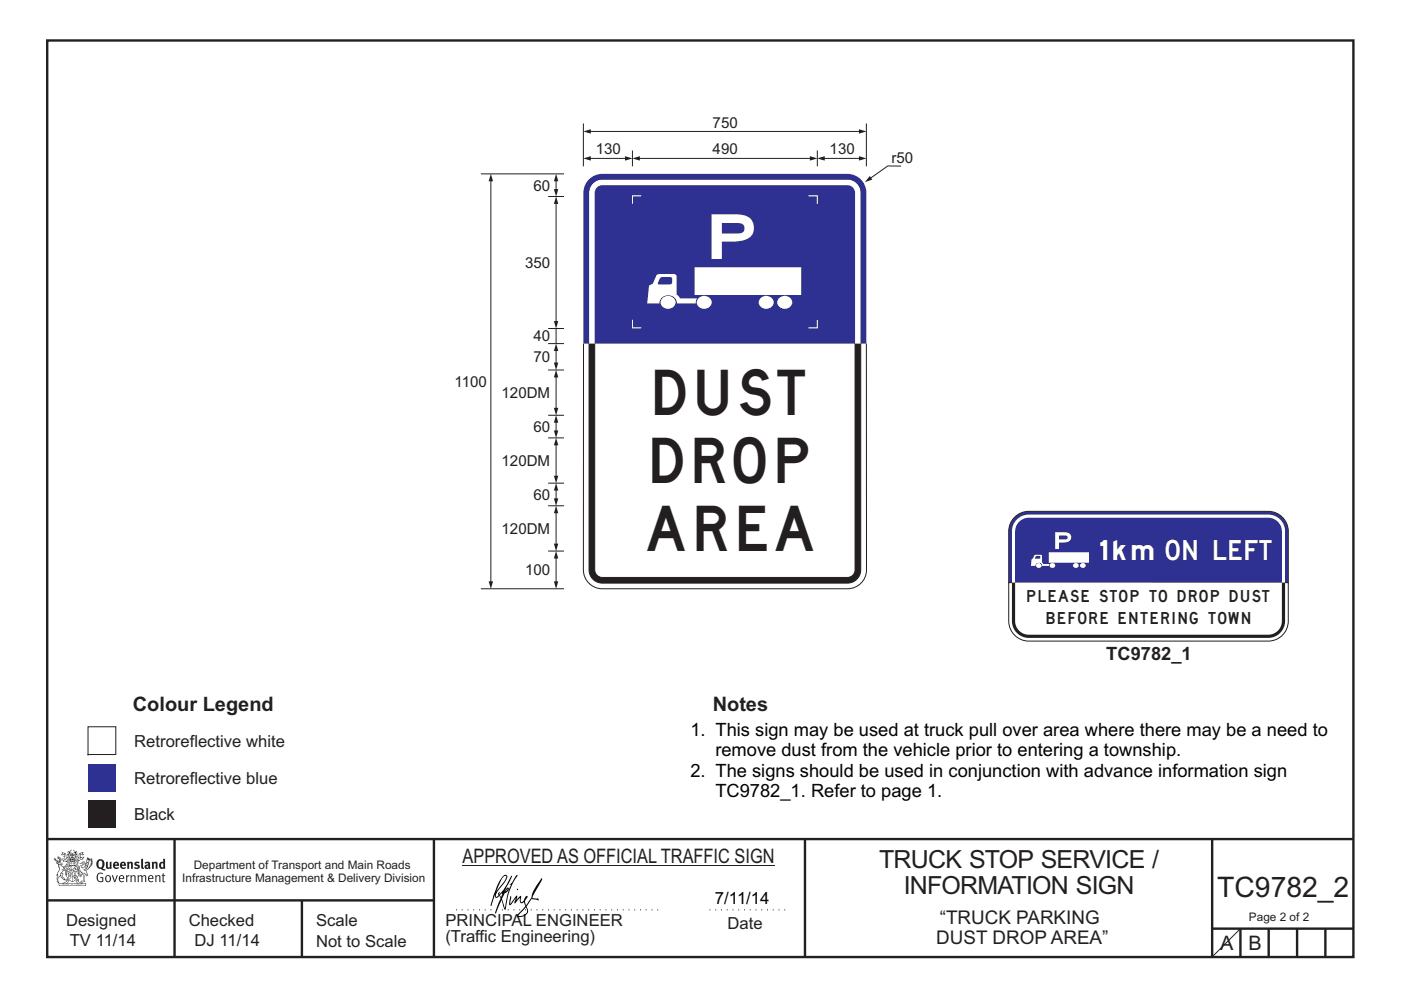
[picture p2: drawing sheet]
<svg xmlns="http://www.w3.org/2000/svg" width="297mm" height="210mm" viewBox="0 0 297 210" stroke-linecap="round" stroke-linejoin="round" font-family="sans-serif">
<g fill="none" stroke="#231f20" stroke-width=".51">
<path d="M10 8.6h276.9v194.4h-276.9zM10 178h277M37 178v25M92 178v25M170.7 177.9v25M257 178v25M10 191h82M64 191v12M257 197h30M263 197v6M269 197v6M275 197v6"/>
<path d="M281 197v6"/>
</g>
<path d="M96.7 193h43.3M150.4 193h16.9" fill="none" stroke="#231f20" stroke-width=".21" stroke-dasharray=".2 1" stroke-linecap="butt"/>
<path d="M98.1 183.5h66.1" fill="none" stroke="#231f20" stroke-width=".21"/>
<g fill="#231f20">
<path d="M21.1 182.6a.94 .94 0 0 0 .2 1.4 .84 .84 0 0 0 0-1.5zM20.7 182.5a.92 .92 0 0 1 1.2-.1 .92 .92 0 0 1 .2 1.2l-.3 .6 .6 .2-.1 .2-.6-.1a1.41 1.41 0 0 1-1.3-1.2z" fill-rule="evenodd"/>
<path d="M22.5 182.8l.4-.1v1.2l.1 .1 .3-.1v-1.1h.3l.1 1.4a1.26 1.26 0 0 1-1.2-.1z" fill-rule="evenodd"/>
<path d="M24.5 183.1l-.1 .3h.4l-.1-.3zM24.1 183a.66 .66 0 0 1 .9-.1 .66 .66 0 0 1 .2 .8h-.8v.2a.42 .42 0 0 0 .7 0l.1 .2a.79 .79 0 0 1-1.1 0 .79 .79 0 0 1 0-1.1z" fill-rule="evenodd"/>
<path d="M26 183.1l-.1 .3h.4l-.1-.3zM25.6 183a.66 .66 0 0 1 .9-.1 .66 .66 0 0 1 .2 .8h-.8v.2a.42 .42 0 0 0 .6 0l.2 .2a.79 .79 0 0 1-1.1 0 .79 .79 0 0 1 0-1.1z" fill-rule="evenodd"/>
<path d="M26.9 182.8l.4-.1v.2a.46 .46 0 0 1 .5-.1 .46 .46 0 0 1 .4 .4v1.1h-.4v-1l-.1-.2-.3 .1v1.1h-.4z" fill-rule="evenodd"/>
<path d="M28.6 183l.5-.3 .5 .2-.1 .2h-.5l-.1 .2a.56 .56 0 0 1 .7 .6 .56 .56 0 0 1-.8 .4l-.4-.1 .2-.3 .4 .1 .2-.1-.6-.4z" fill-rule="evenodd"/>
<path d="M29.9 182.2l.4-.1v1.8l.2 .4h-.3l-.2-.2z" fill-rule="evenodd"/>
<path d="M31.1 183.7v.3l.3-.1v-.3zM30.7 183a.67 .67 0 0 1 .6-.2 .67 .67 0 0 1 .5 .5l.1 .8-.2 .3-.2-.2a.5 .5 0 0 1-.7 0 .5 .5 0 0 1 0-.7l.6-.1v-.3l-.6 .1z" fill-rule="evenodd"/>
<path d="M32.2 182.8l.3-.1 .1 .2a.46 .46 0 0 1 .5-.1 .46 .46 0 0 1 .3 .4v1.1h-.4v-1l-.1-.2-.3 .1v1.1h-.4z" fill-rule="evenodd"/>
<path d="M34.3 183.1l-.1 .7 .2 .2 .2-.1v-.7zM34.6 182.1l.4 .1 .1 2.1-.4-.1a.71 .71 0 0 1-1-.6 .71 .71 0 0 1 .9-.7z" fill-rule="evenodd"/>
<path d="M20.8 185.3l.7-.2 .4 .2-.2 .1a.69 .69 0 0 0-.8 .1 .69 .69 0 0 0-.1 .9l.2 .4 .5 .1h.2v-.7h-.4l-.1-.2h.7v1a.96 .96 0 0 1-1.2-.1 .96 .96 0 0 1-.2-1.1z" fill-rule="evenodd"/>
<path d="M22.6 185.9a.57 .57 0 0 0-.1 .7 .57 .57 0 0 0 .6 .3 .7 .7 0 0 0-.2-1.1zM22.5 185.8a.69 .69 0 0 1 1.1 .6 .69 .69 0 0 1-1.1 .5 1.04 1.04 0 0 1 0-1.1z" fill-rule="evenodd"/>
<path d="M23.7 185.7l.2-.1 .4 1.3 .4-1.3h.3l-.6 1.5h-.2z" fill-rule="evenodd"/>
<path d="M25.6 185.8l-.2 .4h.7l-.2-.4zM25.4 185.8a.59 .59 0 0 1 .7-.1 .59 .59 0 0 1 .2 .7h-.9a.45 .45 0 0 0 .3 .5 .45 .45 0 0 0 .5-.1l.1 .1a.74 .74 0 0 1-1-.1 .74 .74 0 0 1 .1-1z" fill-rule="evenodd"/>
<path d="M26.7 185.7l.2-.1 .1 .2 .5-.2-.1 .3-.4 .2v1h-.2z" fill-rule="evenodd"/>
<path d="M27.6 185.7l.2-.1 .1 .2a.45 .45 0 0 1 .5-.2 .45 .45 0 0 1 .3 .4v1.1h-.2v-1.1l-.2-.2-.4 .2v1.1h-.2z" fill-rule="evenodd"/>
<path d="M29.1 185.7l.3-.1v.2l.4-.2 .4 .3 .3-.3a.37 .37 0 0 1 .5 .4v1.1h-.2v-1.1l-.2-.2-.4 .2v1.1h-.2v-1.1l-.2-.2-.4 .2v1.1h-.2z" fill-rule="evenodd"/>
<path d="M31.8 185.8l-.2 .4h.7l-.2-.4zM31.5 185.8a.59 .59 0 0 1 .8-.1 .59 .59 0 0 1 .2 .7h-.9a.45 .45 0 0 0 .3 .5 .45 .45 0 0 0 .5-.1l.1 .1a.74 .74 0 0 1-1-.1 .74 .74 0 0 1 0-1z" fill-rule="evenodd"/>
<path d="M32.9 185.7l.2-.1 .1 .2a.45 .45 0 0 1 .4-.2 .45 .45 0 0 1 .4 .4v1.1h-.2v-1.1l-.2-.2-.4 .2v1.1h-.3z" fill-rule="evenodd"/>
<path d="M34.5 185.3l.2-.1v.4h.4l-.1 .2h-.3v1v.1h.3l-.1 .2-.4-.1v-1.2h-.2v-.2h.2z" fill-rule="evenodd"/>
<path d="M13.2 180.9l.5 .1-.6 .3 .3-.3zM13.7 181.2l.3 .1 .1 1 .3-.5 .1 .5h-.2l-.1 .3-.7 .1v-.3l-.4-.1 .3-.1 .6 .2-.4-.7h.2zM13.2 180.7v.4l-.3 .2 .3 .1 .4-.2 .1 .4-.3 .2h.2l.2 .5-.4-.2-.4 .1 .5 .6 .2-.1 .8 .1-.6 .6 .2 .1 .6-.2-.1-.3 .3-.2h-.2l-.1 .4-.5 .2 .5-.7h-.5l.6-.2-.4 .1 .3-.3-.1-.6-.1-.1-.3 .5v-.2a.8 .8 0 0 0-.9-1.1z" fill-rule="evenodd"/>
<path d="M17 181.1l.5-.2-.3 .2 .4 .2zM16.8 181.2h.1l.1 .9 .3-.2 .4-.1-.3 .3v.2h-.4l-.3 .3-.1-.3-.3-.1 .1-.1-.1-.4 .4 .6 .1-.1zM16.3 181.5l-.1 .9 .4 .1h-.6l.6 .1-.2 .1h-.3l.4 .4h-.2v.3l-.5-.8 .5 1 .4-.6-.4-.2 .9-.5 .2 .1 .4-.5 .1-.2-.8 .2-.1-.7 .4 .2 .5-.2-.4-.2 .2-.2a.88 .88 0 0 0-1 1.2z" fill-rule="evenodd"/>
<path d="M15.5 182.9l.3 .2h-.2v.3v-.3h-.2l.2-.1z" fill-rule="evenodd"/>
<path d="M15.1 182.9l.2 .2h-.2v.3v-.3h-.2h.2z" fill-rule="evenodd"/>
<path d="M14.9 182.8h.9l.1 .7-.3 .1-.8-.1zM14.8 182.4l-.2 1.2h1.4l-.2-1.2-.1 .2h-.8z" fill-rule="evenodd"/>
<path d="M14.9 184.5v.2l.3-.1-.1-.2zM14.4 183.8l.2 .2-.3 .2v.5l.2 .1 .3-.1-.4-.4 .3 .1h.4l-.2-.4 .2-.2zM14.3 183.7h.9a.5 .5 0 0 0 .1 .8l-.3 .3a.47 .47 0 0 1-.7-.1 .47 .47 0 0 1 0-.6l.1-.1z" fill-rule="evenodd"/>
<path d="M15.6 184.2l.1-.1a.33 .33 0 0 1 .5-.2 .33 .33 0 0 1 .1 .5l-.3-.1 .2-.2h-.4l-.1 .1h.2l.1 .3h.3v.2h-.6l.1-.1-.3-.1zM15.5 184.2l-.1 .4h.2l-.1 .2h.9v-.2a.44 .44 0 0 0 0-.7 .44 .44 0 0 0-.7 .1z" fill-rule="evenodd"/>
<path d="M15.7 185.7l.4 .1zM15.9 185.2l.1 .4h-.2zM15.9 185.1l-.3 .7-.3 .2a.98 .98 0 0 1 1.1 .1z" fill-rule="evenodd"/>
<path d="M15.6 186l.3 .2v-.2h.2l-.2 .5v-.2l-.3 .1 .2-.2z" fill-rule="evenodd"/>
<path d="M15 185.3l.1 .1-.2 .3zM14.6 185.9h.4a.22 .22 0 0 1-.2 .3 .22 .22 0 0 1-.2-.3zM14.5 185.3l.2 .4zM14.6 185.8l.4 .1zM14.7 185.2l.2 .1-.1 .4zM14.4 185.2l.1 .5a.36 .36 0 0 0 0 .5 .36 .36 0 0 0 .5 0 .36 .36 0 0 0 .1-.5 .41 .41 0 0 0-.1-.5 .41 .41 0 0 0-.6 0z" fill-rule="evenodd"/>
<path d="M14.6 184.1l.2 .2z" fill-rule="evenodd"/>
<path d="M18.3 183.4l.1-.1v.4l-.5 .4z" fill-rule="evenodd"/>
<path d="M17.5 182.9l.2-.1 .3 .2-.7 .8-.1 .3 .3 .1a1.07 1.07 0 0 0 .7-.9l.4-.3v.2a1.36 1.36 0 0 1-1 1.3 1.32 1.32 0 0 0 1.2-1.6l.5-.7-.2 .5 .4-.2-.4 .4 .4-.2-.4 .4h.4l-.5 .2h.4l-.4 .2h.4l-.4 .1 .1 .1h-.2l.1 .2-.2 .1a.82 .82 0 0 1-1 .6l.3 .1 .5 .9-.3 .1-.2-.4-.4-.2 .1 1.8 .2 .1-.6 .2-.2-.2 .5-.1v-.2a2.24 2.24 0 0 0-.7-2.1v-.3a.69 .69 0 0 1 .6-.9l.1-.2zM16.6 184.5l.5 1.3 .1-.8 .2 .3-.3 .7-.4-.8h-.1l.1-.2zM18.5 182.2l.1 .3 .2-.2v.3l.2-.3v.2l-.8 .6zM16.8 183.2l.7-.1 .1 .2a.87 .87 0 0 0-.8 .6 .87 .87 0 0 0 .2 .9l.2 .4-.1 .5-.3-1.1-.2-.1-.1 .1 .1 .2-.2 .4 .3 .1 .2 .7h.3l.3-.6a1.62 1.62 0 0 1 .1 1.4h-.3l-.2 .3h.2l.1 .2 .2-.2h.5l-.2-.3-.1-1.5 .2 .1a.4 .4 0 0 0 .2 .3 .4 .4 0 0 0 .5 0l-.5-1 .8-.6 .1-.3h.3l-.1-.1 .3-.3h-.2l.2-.3-.1 .1 .1-.3-.1 .1 .1-.4h-.1l.1-.3v-.1l-.2 .2-.1-.4-.2 .4-.1-.4-.1 .2-.2-.3v.3l-.2-.4-.4 1.6a.58 .58 0 0 1-.8 .6l.7-.8v-.4h-.4z" fill-rule="evenodd"/>
<path d="M18.2 185.4l.3 .1z" fill-rule="evenodd"/>
<path d="M12.5 187.4h5.7l-.1 .4h-5.5zM13.5 187.4l.5-.3 .4-.4v.1l.1 .1-.3 .4zM14 186.6l.3-.1-.2 .3zM16.3 186.7l.4 .4 .5 .3h-.6l-.3-.3-.1-.2zM16.4 186.5l.2 .1-.1 .2zM12.4 187.4l.1 .5h5.7l.1-.5-.8-.1-.6-.2-.3-.2 .1-.5a.47 .47 0 0 0-.6 .4 .47 .47 0 0 0 .4 .6h-2.3a.47 .47 0 0 0 .4-.6 .47 .47 0 0 0-.6-.4l.1 .5-.3 .2-.6 .2z" fill-rule="evenodd"/>
<path d="M13.3 187.6v.1zM13.3 187.5l-.1 .3h.2z" fill-rule="evenodd"/>
<path d="M13.5 187.5l.1 .2 .1-.2v.2z" fill-rule="evenodd"/>
<path d="M13.9 187.5l.1 .2zM13.8 187.5v.3l.2-.1v-.1z" fill-rule="evenodd"/>
<path d="M14.2 187.6l.1 .1zM14.2 187.5l-.1 .3h.3z" fill-rule="evenodd"/>
<path d="M14.4 187.5h.2l.1 .3h-.3z" fill-rule="evenodd"/>
<path d="M15.1 187.6v.1zM15.1 187.5l-.1 .3h.2z" fill-rule="evenodd"/>
<path d="M15.3 187.5h.2l-.1 .3z" fill-rule="evenodd"/>
<path d="M15.8 187.5h.2l-.1 .3z" fill-rule="evenodd"/>
<path d="M16.1 187.5l.1 .3z" fill-rule="evenodd"/>
<path d="M16.3 187.5l.1 .2zM16.3 187.5v.3l.2-.1v-.1z" fill-rule="evenodd"/>
<path d="M16.6 187.5h.2v.3h-.2z" fill-rule="evenodd"/>
<path d="M16.9 187.5l.1 .3h-.1z" fill-rule="evenodd"/>
<path d="M17.1 187.5l.1 .3z" fill-rule="evenodd"/>
<path d="M17.3 187.5l.1 .3z" fill-rule="evenodd"/>
<path d="M14.9 182.1a.71 .71 0 0 1 .9 .1zM15.6 182.2l.2 .2zM15 182.2l.3 .1zM14.8 182.3l.1 .1zM15.2 181.9h.3zM15.2 181.3h.1v.2zM15.2 181h.2v.2zM15.3 181.6l.1 .2h-.2zM15.4 181.3l.1 .2zM15 181.3l.1 .1-.1 .1zM15.6 181.3h.1v.2zM14.4 180.6l-.3 .3 .5-.2v.4h-.3l-.1 .6 .2-.5 .3 .9v.4h1.2v-.4l.4-.9 .2 .3-.2-.5-.2 .1v-.4l.4 .2-.3-.4-.2 .3-.5-.6v.1a.41 .41 0 0 1 .3 .3 .41 .41 0 0 1-.1 .5l.1-.2a1 1 0 0 1 0 1.1l-.2-.1-.1-.3h.4l-.2-.2 .2-.3-.3 .1v-.4l-.3 .2-.2-.2 .1 .4-.4-.1 .1 .3-.1 .2h.4l-.1 .3-.3 .1a.93 .93 0 0 1 .1-1.1l.1 .3v-.4h-.2l.4-.6-.5 .5-.1-.2z" fill-rule="evenodd"/>
<path d="M12.4 183.4l.4 .1 .6 .5v.2a.83 .83 0 0 1 .6 1.2v-.2a.75 .75 0 0 0-1-.8l.4 .2-.6 .7-.1 .5a.95 .95 0 0 0-.3 1.3l-.1-.1a.77 .77 0 0 1 .1-1.1l-.1-.5-.1 .1 .2-.5a1.31 1.31 0 0 0 0-1.6zM13 185.2l.3 .1-.1 .8 .5 .4-.2-.1a.68 .68 0 0 1-.6-.8zM12.1 183a.68 .68 0 0 1 1 .3l-.5 .1-.1-.3zM11.4 182.1a1.19 1.19 0 0 0 1 .8h-.5l.4 .4 .1 .6a.9 .9 0 0 1-.2 1.2l-.3 .5h.3v.2a1.04 1.04 0 0 0-.1 1.2l.2 .3 .3-.1-.1-.1a.8 .8 0 0 1 .2-1.2l.1-.2a.89 .89 0 0 0 1.1 .9l-.6-.6 .1-.8-.3-.1 .4-.5 .4 .3 .1 .8a1.01 1.01 0 0 0-.3-1.4l.3-.6-.4 .4a.41 .41 0 0 1 .4-.5h-.1l-.5 .2-.5-.4h.3a.5 .5 0 0 0-.5-.5l.3-.4-.3 .2 .3-.4-.1-.3-.1 .4-.1-.6-.1 .3-.1-.5-.1 .3-.3-.2 .3 .3-.3-.1a.62 .62 0 0 1 .5 .9l-.1-.4v.4l-.3-.1v-.4l-.1 .3-.1-.3-.1 .2-.1-.5-.1 .3-.1-.4v.4z" fill-rule="evenodd"/>
<path d="M12.6 183.1l.1-.1 .2 .2z" fill-rule="evenodd"/>
<path d="M14 183.6h2.7v1l-.1-.9h-2.5v1.2h2.5v-.3v.6v-.2h-1.2v1.9a2.13 2.13 0 0 0 1.3-1.7 1.69 1.69 0 0 1-1.6 1.8l-.6-.4-.4-.6-.1-1.2v.6l.4 .8 .9 .7v-1.9h-1.2z" fill-rule="evenodd"/>
<circle cx="17.7" cy="182.9" r=".08"/>
</g>
<g fill="#000">
<path d="M107.5 188.6l.2-.1-.5 .6zM106.3 189.5l.3 .1-.3 .7-.3-.4zM106.8 185.9l.5-.1a9.3 9.3 0 0 1-2 3.2l-.1 .2 1-2.5zM106.5 185.9a14.7 14.7 0 0 0-2.2 5l-.3 1.1 .1 .2 .8-2.4a.42 .42 0 0 0 .2 .6 .42 .42 0 0 0 .6-.2l.2-.2 .2 .5-1.1 3.2h.2l1.1-2.8 .6 1.9 .2 .2 .2-.5a13.5 13.5 0 0 1 2-6.2l.4-.6-.1-.1-1.6 2.1 .4-.1a14.9 14.9 0 0 0-1.3 5.1l-.4-1.2a1.39 1.39 0 0 1 .2-1.8l.1-.2a.92 .92 0 0 0 .8-1.2 .75 .75 0 0 0-.7 .7l-.2 .2 1.6-3.4-.1-.1-.4 .7a10.5 10.5 0 0 1-2.2 3.3l.2-.4a.32 .32 0 0 0-.4 .1 .32 .32 0 0 0 .1 .5l-.5 .3a3.2 3.2 0 0 1 1.1-2.2l.5-.6a2.49 2.49 0 0 0 .7-1.7l-.3-.2z" fill-rule="evenodd"/>
<path d="M109.6 188.5l.3 .3h-.3z" fill-rule="evenodd"/>
<path d="M111.5 192.4a1.15 1.15 0 0 1 .1 1.3 1.15 1.15 0 0 1-1.2 .6h-.5zM108.1 190.1l-.2 1.6 .3 .3 1.2-1.5-.3 1.1 1.1-1.2a.94 .94 0 0 0 .4 1.2l.5-.3 .3 .9-1.2 1.3a.98 .98 0 0 0-.5 1 1.9 1.9 0 0 0 2.3-1.3l-.1-.3a1.02 1.02 0 0 1 .3-1.4l.5-.9 1.5 .3-.2-.5v.3l-1.1-.2v-.3l2-3.5 .1-.3-.1-.1-1.8 2.7a6.6 6.6 0 0 1-1.5 3l-.2-.2a1.01 1.01 0 0 1 .4-1.4l.1-.3-.3-.1-.3 .4-.2 .6-.5 .4-.2-.4 .1-.9-.2-.1-.8 .9 .2-.9-.1-.1-1.4 1.8 .2-1.4v-.2z" fill-rule="evenodd"/>
</g>
<path d="M123.7 26.2v9.1M124.5 33.6h8.8M134.1 31.9v3.4M263 197l-6 6" fill="none" stroke="#231f20" stroke-width=".21"/>
<g fill="#231f20">
<path d="M132.5 33.1l1.6 .5-1.6 .5z"/>
<path d="M123.7 33.6l1.6-.5v1z"/>
</g>
<path d="M134.9 33.6h37.6M173.3 31.9v3.4M183.7 26.2v9.1" fill="none" stroke="#231f20" stroke-width=".21"/>
<g fill="#231f20">
<path d="M134.1 33.6l1.6-.5v1z"/>
<path d="M171.7 33.1l1.6 .5-1.6 .5z"/>
</g>
<path d="M174.1 33.6h8.8" fill="none" stroke="#231f20" stroke-width=".21"/>
<g fill="#231f20">
<path d="M182.1 33.1l1.6 .5-1.6 .5z"/>
<path d="M173.3 33.6l1.6-.5v1z"/>
</g>
<path d="M191 35.2h-2.8l-4.1 2.9" fill="none" stroke="#231f20" stroke-width=".21"/>
<path d="M184.4 37.3l.5 .8-1.5 .5z" fill="#231f20"/>
<path d="M124.5 27.9h58.4" fill="none" stroke="#231f20" stroke-width=".21"/>
<g fill="#231f20">
<path d="M123.7 27.9l1.6-.5v.9z"/>
<path d="M182.1 27.4l1.6 .5-1.6 .4z"/>
</g>
<path d="M123.7 72.9v48a4 4 0 0 0 4 4h52a4 4 0 0 0 4-4v-48" fill="none" stroke="#231f20" stroke-width=".21"/>
<path d="M125.9 38.7l1.2-.5 .6-.1h52a2.81 2.81 0 0 1 2.8 2.8v80a2.81 2.81 0 0 1-2.8 2.8h-52a2.81 2.81 0 0 1-2.8-2.8v-80a2.8 2.8 0 0 1 1-2.2z" fill-rule="evenodd" fill="#231f20" stroke="#231f20" stroke-width=".21"/>
<path d="M126.7 39.6l1-.3h52a1.61 1.61 0 0 1 1.6 1.6v80a1.61 1.61 0 0 1-1.6 1.6h-52a1.61 1.61 0 0 1-1.6-1.6v-80l.1-.5z" fill-rule="evenodd" fill="#fff" stroke="#231f20" stroke-width=".21"/>
<path d="M126.7 39.6l1-.3h52a1.61 1.61 0 0 1 1.6 1.6v32h-55.2v-32l.1-.5z" fill-rule="evenodd" fill="#2e3092"/>
<path d="M125.5 39.1a2.8 2.8 0 0 1 2.2-1h52a2.81 2.81 0 0 1 2.8 2.8v32h-1.2v-32a1.61 1.61 0 0 0-1.6-1.6h-52a1.61 1.61 0 0 0-1.6 1.6v32h-1.2v-32l.1-.7z" fill-rule="evenodd" fill="#fff"/>
<path d="M124.9 38.1a4 4 0 0 1 2.8-1.2h52a4 4 0 0 1 4 4v32h-1.2v-32a2.81 2.81 0 0 0-2.8-2.8h-52a2.81 2.81 0 0 0-2.8 2.8v32h-1.2v-32a4 4 0 0 1 1.2-2.8z" fill-rule="evenodd" fill="#2e3092"/>
<path d="M150.9 45.5h5a3.5 3.5 0 0 1 3.7 1.7 2.7 2.7 0 0 1-2.1 3.8l-1.5 .2h-3v3.7h-2.1zM153 47.3v2.2h3.3a1.16 1.16 0 0 0 1.5-1.1 1.16 1.16 0 0 0-1.5-1.1zM148 63.3a1.43 1.43 0 0 0 .1 1.8 1.43 1.43 0 0 0 1.7 .3 1.36 1.36 0 0 0 1.1-1.6 1.36 1.36 0 0 0-1.6-1h-.5zM140.4 63.3a1.43 1.43 0 0 0 0 1.8 1.43 1.43 0 0 0 1.7 .3 1.36 1.36 0 0 0 1.1-1.6 1.36 1.36 0 0 0-1.6-1h-.5zM161.2 63.3a1.43 1.43 0 0 0 .1 1.8 1.43 1.43 0 0 0 1.7 .3 1.36 1.36 0 0 0 1-1.6 1.36 1.36 0 0 0-1.5-1h-.6zM165.1 63.3a1.43 1.43 0 0 0 .1 1.8 1.43 1.43 0 0 0 1.7 .3 1.36 1.36 0 0 0 1-1.6 1.36 1.36 0 0 0-1.5-1h-.5zM147.3 56.7v5.9h22.6v-5.9zM139.3 58.3l.7-.2 3.1 .1 .3 .3v4l.8 .8h3.6l-.3 .5v.6h-4a1.87 1.87 0 0 0-1.8-1.8 1.87 1.87 0 0 0-1.9 1.8h-2.6l.4-3.7 .7-.5zM139.9 59l.6-.2h1.8l.2 .3-.1 1.1-.4 .1h-2.4l-.1-.2z" fill-rule="evenodd" fill="#fff"/>
<path d="M136 41.5h-1.9v1.7M171.4 41.5h1.9v1.7M134.1 67.8v1.7h1.9M173.3 67.8v1.7h-1.9" fill="none" stroke="#fff" stroke-width=".21"/>
<path d="M117.9 117.7v6.3" fill="none" stroke="#231f20" stroke-width=".21"/>
<g fill="#231f20">
<path d="M117.4 123.3h1l-.5 1.6z"/>
<path d="M117.9 116.9l.5 1.6h-1z"/>
</g>
<path d="M116.2 116.9h3.4M117.9 108.1v7.9M102 124.9h17.6" fill="none" stroke="#231f20" stroke-width=".21"/>
<g fill="#231f20">
<path d="M117.9 107.3l.5 1.6h-1z"/>
<path d="M117.4 115.3h1l-.5 1.6z"/>
</g>
<path d="M117.9 103.3v3.1" fill="none" stroke="#231f20" stroke-width=".21"/>
<g fill="#231f20">
<path d="M117.4 105.7h1l-.5 1.6z"/>
<path d="M117.9 102.5l.5 1.6h-1z"/>
</g>
<path d="M117.9 93.7v7.9" fill="none" stroke="#231f20" stroke-width=".21"/>
<g fill="#231f20">
<path d="M117.9 92.9l.5 1.6h-1z"/>
<path d="M117.4 100.9h1l-.5 1.6z"/>
</g>
<path d="M117.9 88.9v3.1" fill="none" stroke="#231f20" stroke-width=".21"/>
<g fill="#231f20">
<path d="M117.4 91.3h1l-.5 1.6z"/>
<path d="M117.9 88.1l.5 1.6h-1z"/>
</g>
<path d="M117.9 79.3v7.9" fill="none" stroke="#231f20" stroke-width=".21"/>
<g fill="#231f20">
<path d="M117.9 78.5l.5 1.6h-1z"/>
<path d="M117.4 86.5h1l-.5 1.6z"/>
</g>
<path d="M117.9 73.7v3.9" fill="none" stroke="#231f20" stroke-width=".21"/>
<g fill="#231f20">
<path d="M117.4 76.9h1l-.5 1.6z"/>
<path d="M117.9 72.9l.5 1.6h-1z"/>
</g>
<path d="M116.2 41.7h3.4M117.9 42.5v26.3M116.2 78.5h3.4M116.2 72.9h3.4M116.2 69.7h3.4M116.2 92.9h3.4M116.2 88.1h3.4M116.2 107.3h3.4M116.2 102.5h3.4" fill="none" stroke="#231f20" stroke-width=".21"/>
<g fill="#231f20">
<path d="M117.4 68.1h1l-.5 1.6z"/>
<path d="M117.9 41.7l.5 1.6h-1z"/>
</g>
<path d="M102 36.9h17.6M117.9 37.7v3.1" fill="none" stroke="#231f20" stroke-width=".21"/>
<g fill="#231f20">
<path d="M117.9 36.9l.5 1.6h-1z"/>
<path d="M117.4 40.1h1l-.5 1.6z"/>
</g>
<path d="M104.1 37.7v86.3M117.9 69.7v3.2" fill="none" stroke="#231f20" stroke-width=".21"/>
<g fill="#231f20">
<path d="M104.1 36.9l.4 1.6h-.9z"/>
<path d="M103.6 123.3h.9l-.4 1.6z"/>
</g>
<path d="M214.9 110a4.2 4.2 0 0 1 3.2-1.5h50.8a4.3 4.3 0 0 1 4.2 4.2v10.9h-59.2v-10.9a4.2 4.2 0 0 1 1-2.7z" fill-rule="evenodd" fill="#2e3092" stroke="#231f20" stroke-width=".21"/>
<path d="M213.9 123.6h59.2v8.1a4.3 4.3 0 0 1-4.2 4.3h-50.8a4.3 4.3 0 0 1-4.2-4.3z" fill-rule="evenodd" fill="#fff" stroke="#231f20" stroke-width=".21"/>
<path d="M214.6 123.6h57.9v8.1a3.6 3.6 0 0 1-3.6 3.6h-50.8a3.6 3.6 0 0 1-3.6-3.6z" fill-rule="evenodd" fill="#231f20"/>
<g fill="#fff">
<path d="M215.6 110.2a3.6 3.6 0 0 1 2.5-1.1h50.8a3.6 3.6 0 0 1 3.6 3.6v10.9h-58v-10.9a3.6 3.6 0 0 1 1.1-2.5z" fill-rule="evenodd"/>
<path d="M215.2 123.6h56.6v8.1a2.9 2.9 0 0 1-2.9 2.9h-50.8a2.9 2.9 0 0 1-2.9-2.9z" fill-rule="evenodd"/>
</g>
<path d="M215.9 110.9a2.89 2.89 0 0 1 2.2-1.1h50.8a2.9 2.9 0 0 1 2.9 2.9v10.9l-56.6-.1v-10.8l.1-.7z" fill-rule="evenodd" fill="#2e3092"/>
<path d="M223.7 112.9h1.9a1.12 1.12 0 0 1 1.5 .9 1.12 1.12 0 0 1-1.3 1.2l-1.2 .1v1.4h-.9zM224.6 113.6v.8h1.2l.5-.2v-.4l-.2-.2zM222.6 119.9a.56 .56 0 0 0 1.1 0 .56 .56 0 0 0-1.1 0zM219.7 119.9a.56 .56 0 0 0 1.1 0 .56 .56 0 0 0-1.1 0zM227.5 119.9a.6 .6 0 0 0 1.2 0 .6 .6 0 0 0-1.2 0zM229 119.9a.6 .6 0 0 0 1.2 0 .6 .6 0 0 0-1.2 0zM222.4 117.1v2.3h8.5v-2.3zM219.3 117.8l.3-.1h1.2l.1 1.6 .3 .3h1.4l-.1 .4h-1.5a.71 .71 0 0 0-.8-.6 .71 .71 0 0 0-.7 .6h-.9l.1-1.4 .3-.2zM219.6 118l.9-.1 .1 .5-.2 .1h-.9l-.1-.1z" fill-rule="evenodd" fill="#fff"/>
<path d="M18.7 162.1h5.9v5.9h-5.9z" fill="#2e3092"/>
<path d="M18.7 154.1v5.9h5.9v-5.9z" fill-rule="evenodd" fill="#fff" stroke="#231f20" stroke-width=".21"/>
<path d="M18.7 169.6h5.9v5.9h-5.9z" fill="#231f20"/>
<g font-size="9.6" fill="#231f20">
<text x="138.9" y="88.1">DUST</text>
<text x="138.3" y="102.5">DROP</text>
<text x="137.2" y="116.9">AREA</text>
</g>
<text font-size="6" fill="#231f20" x="258.1" y="190.3">TC9782_2</text>
<g font-size="5.3" fill="#231f20">
<text x="186.4" y="184.1">TRUCK STOP SERVICE /</text>
<text x="191.6" y="189.7">INFORMATION SIGN</text>
</g>
<g font-size="4.2" fill="#fff">
<text x="233.3" y="118.8">1</text>
<text x="247.2" y="118.8">ON LEFT</text>
</g>
<g font-size="4.2" fill="#231f20">
<text x="28.2" y="150.9">Colour Legend</text>
<text x="151.1" y="150.9">Notes</text>
<text x="98.1" y="183">APPROVED AS OFFICIAL TRAFFIC SIGN</text>
<text x="258.7" y="201.6">A</text>
<text x="264.7" y="201.6">B</text>
</g>
<g font-size="4" fill="#231f20">
<text x="199.2" y="196.1">“TRUCK PARKING</text>
<text x="198.5" y="200.3">DUST DROP AREA”</text>
</g>
<text font-size="3.9" fill="#231f20" x="234.6" y="140">TC9782_1</text>
<g font-size="3.9" fill="#010202">
<text x="146.4" y="156.1">1. This sign may be used at truck pull over area where there may be a need to</text>
<text x="151.7" y="160.4">remove dust from the vehicle prior to entering a township.</text>
<text x="146.4" y="164.7">2. The signs should be used in conjunction with advance information sign</text>
<text x="151.7" y="169.1">TC9782_1. Refer to page 1.</text>
</g>
<text font-size="3.6" fill="#010202" x="151.6" y="191.8">7/11/14</text>
<g font-size="3.5" fill="#231f20">
<text x="28.5" y="158.4">Retroreflective white</text>
<text x="28.5" y="166.3">Retroreflective blue</text>
<text x="28.5" y="173.8">Black</text>
<text x="14" y="196.4">Designed</text>
<text x="40" y="196.4">Checked</text>
<text x="67" y="196.4">Scale</text>
<text x="94.4" y="196.3">PRINCIPAL ENGINEER</text>
<text x="154.3" y="197">Date</text>
<text x="14.8" y="200.5">TV 11/14</text>
<text x="41.3" y="200.5">DJ 11/14</text>
<text x="67" y="200.8">Not to Scale</text>
<text x="94.4" y="199.8">(Traffic Engineering)</text>
</g>
<g font-size="3.2" fill="#231f20">
<text x="151.1" y="27.2">750</text>
<text x="126.3" y="32.7">130</text>
<text x="151.1" y="32.7">490</text>
<text x="175.9" y="32.7">130</text>
<text x="189" y="34.5">r50</text>
<text x="113.1" y="40.4">60</text>
<text x="111.3" y="56.8">350</text>
<text x="113.1" y="76.8">70</text>
<text x="113.1" y="72.4">40</text>
<text x="96.4" y="82">1100</text>
<text x="106.3" y="84.4">120DM</text>
<text x="113.1" y="91.6">60</text>
<text x="106.3" y="98.8">120DM</text>
<text x="113.1" y="106">60</text>
<text x="106.3" y="113.2">120DM</text>
<text x="111.3" y="122">100</text>
</g>
<text font-size="3.2" fill="#fff" x="236.1" y="118.8">km</text>
<g font-size="2.5" fill="#231f20">
<text x="217.8" y="127.6">PLEASE STOP TO DROP DUST</text>
<text x="221.9" y="132.4">BEFORE ENTERING TOWN</text>
<text x="41.1" y="184.3">Department of Transport and Main Roads</text>
<text x="38.6" y="187.1">Infrastructure Management &amp; Delivery Division</text>
<text x="264.8" y="195.3">Page 2 of 2</text>
</g>
</svg>
